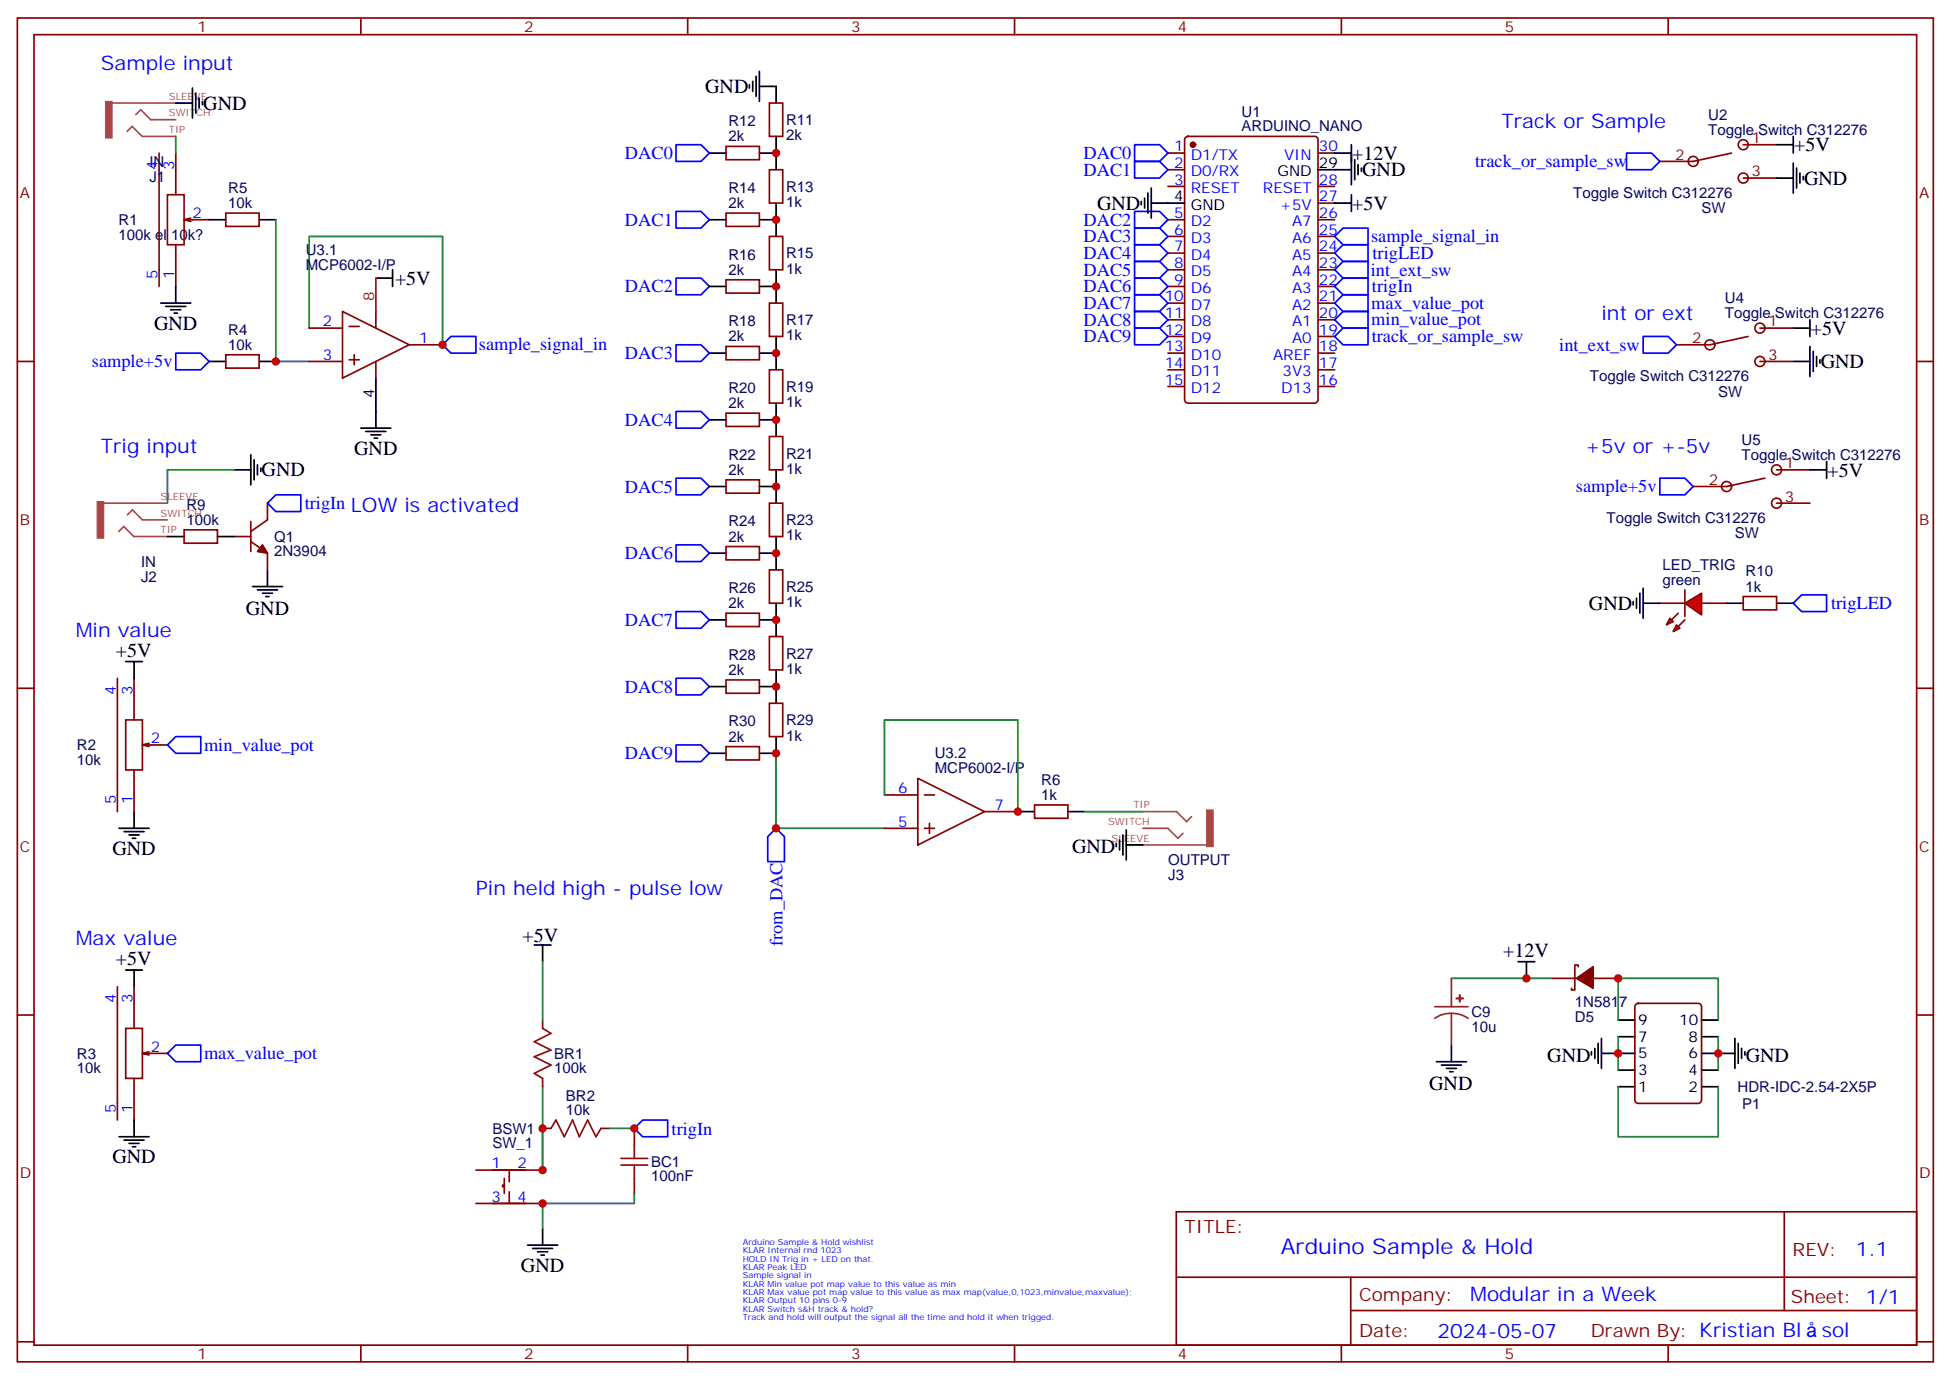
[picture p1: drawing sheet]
<svg xmlns="http://www.w3.org/2000/svg" width="413mm" height="292mm" viewBox="0 0 413 292" stroke-linecap="round" stroke-linejoin="round" font-family="sans-serif">
<g fill="none" stroke="#870000" stroke-width=".35">
<path d="M3.7 3.8h405.3v284.3h-405.3zM7.2 7.3h398.3v277.3h-398.3zM76.3 3.8v3.5M145.5 3.8v3.5M214.6 3.8v3.5M283.8 3.8v3.5M352.9 3.8v3.5M33.7 32.4v28.2M37.2 32.4v8.8M247.1 32.4h3.5M247.1 35.9h3.5M247.1 39.4h3.5"/>
<path d="M250.8 29.1l.5-.2h26.8a.71 .71 0 0 1 .7 .7v55a.76 .76 0 0 1-.7 .7h-26.8a.76 .76 0 0 1-.7-.7v-55zM278.8 32.4h3.6M278.8 39.4h3.6M35.4 41.2h3.5v10.6h-3.5zM37.2 51.8v8.8M40.4 46.1l-1.5 .4M44.2 46.5h-5.3l1.5 .3M247.1 46.5h3.5M247.1 50h3.5M247.1 53.6h3.5M247.1 57.1h3.5M278.8 46.5h3.6"/>
<path d="M278.8 50h3.6M278.8 53.6h3.6M278.8 57.1h3.6M278.8 43h3.6M3.7 76.5h3.5M247.1 60.6h3.5M247.1 64.1h3.5M247.1 67.7h3.5M247.1 71.2h3.5M247.1 74.7h3.5M247.1 78.2h3.5M278.8 60.6h3.6"/>
<path d="M278.8 64.1h3.6M278.8 67.7h3.6M278.8 71.2h3.6M278.8 74.7h3.6M278.8 78.2h3.6M405.5 76.5h3.5M247.1 81.8h3.5M278.8 81.8h3.6M3.7 145.6h3.5M405.5 145.6h3.5M3.7 214.8h3.5M328.2 207h5.3"/>
<path d="M333.9 204.5v-.3h-.7v5.3h-.7v-.4M337 207h5.3M346.1 212.5l.5-.2h12.7a.71 .71 0 0 1 .7 .7v19.8a.76 .76 0 0 1-.7 .7h-12.7a.76 .76 0 0 1-.7-.7v-19.8zM405.5 214.8h3.5M248.8 256.4h156.7v28.2h-156.7zM377.5 256.4v20.9M248.9 270.2h156.5M285.8 277.3h119.6M285.8 270.2v14.2M3.7 283.9h3.5M76.3 284.6v3.5M145.5 284.6v3.5"/>
<path d="M214.6 284.6v3.5M283.8 284.6v3.5M352.9 284.6v3.5M405.5 283.9h3.5"/>
</g>
<g fill="#870000" stroke="#870000" stroke-width=".35">
<path d="M333.5 207l3.5-2.5v4.6z"/>
<circle cx="252.4" cy="30.6" r=".53"/>
</g>
<g fill="none" stroke="#000" stroke-width=".35">
<path d="M278.8 35.9h3.6M247.1 43h3.5M34 64.1h6.4M35.1 64.8h4.2M36.1 65.5h2.1M36.8 66.3h.7M37.2 60.6v3.5M25.2 175.3h6.3M26.2 176h4.3M27.3 176.7h2.1M28 177.4h.7M28.4 171.7v3.6"/>
<path d="M321.2 203.5h3.5M322.9 203.5v3.5M338.8 219.7v6.4M342.3 219.4h3.6M342.3 215.8h3.6M360 219.4h3.5M360 215.8h3.5M367 219.7v6.4M303.9 224.6h6.3M304.9 225.4h4.3M306 226.1h2.1M306.7 226.8h.7"/>
<path d="M307.1 221.1v3.5M336.7 222.5v.7M337.4 221.8v2.1M338.1 220.8v4.2M338.8 222.9h7.1M342.3 229.9h3.6M342.3 226.4h3.6M360 229.9h3.5M360 226.4h3.5M360 222.9h7M367.7 220.8v4.2M368.4 221.8v2.1"/>
<path d="M369.1 222.5v.7"/>
</g>
<g fill="none" stroke="#00f" stroke-width=".35">
<path d="M240 30.6h5.3l1.8 1.8-1.8 1.7h-5.3zM240 34.1h5.3l1.8 1.8-1.8 1.8h-5.3zM240 44.7h5.3l1.8 1.8-1.8 1.8h-5.3zM240 48.3h5.3l1.8 1.7-1.8 1.8h-5.3zM240 51.8h5.3l1.8 1.8-1.8 1.7h-5.3zM240 55.3h5.3l1.8 1.8-1.8 1.7h-5.3zM240 58.8h5.3l1.8 1.8-1.8 1.8h-5.3zM282.4 53.6l1.7-1.8h5.3v3.5h-5.3zM240 62.4h5.3l1.8 1.7-1.8 1.8h-5.3zM240 65.9h5.3l1.8 1.8-1.8 1.7h-5.3zM240 69.4h5.3l1.8 1.8-1.8 1.8h-5.3zM282.4 67.7l1.7-1.8h5.3v3.5h-5.3z"/>
<path d="M282.4 64.1l1.7-1.7h5.3v3.5h-5.3z"/>
</g>
<path d="M37.2 28.9v3.5M307.1 207h21.1M342.3 215.8v-8.8h21.2v8.8M342.3 219.4v7M363.5 219.4v7M342.3 229.9v10.6h21.2v-10.6" fill="none" stroke="#008700" stroke-width=".35"/>
<path d="M303.5 213h7.1M307.1 214.4l-1.9 .3-1.7 .8M307.1 214.4l1.8 .3 1.7 .8M307.1 207v6M307.1 214.4v6.7" fill="none" stroke="#8c2424" stroke-width=".35"/>
<g fill="#8c2424" stroke="#8c2424" stroke-width=".35">
<path d="M308.1 211.2l1.4 .1z"/>
<path d="M308.8 210.5v1.4z"/>
</g>
<g fill="none" stroke="#a64a4a" stroke-width=".35">
<path d="M23.7 21.8h9.9M26.9 27.8l1.1-1.1 2.1 2.2h3.5M28.7 24.3l1.1-1.1 2.1 2.1h1.7M33.7 28.9h3.5M33.7 25.3h3.5M33.7 21.8h3.5M22 106.5h9.8M25.1 112.5l1.1-1.1 2.1 2.1h3.5M27 108.9l1-1 2.1 2.1h1.7M31.9 113.5h3.5M31.9 110h3.5M31.9 106.5h3.5"/>
<path d="M241.8 171.7h3.5M241.8 175.3h3.5M241.8 178.8h3.5M245.4 171.7h3.5l2.1 2.1 1.1-1M245.4 175.3h1.7l2.1 2.1 1.1-1.1M245.4 178.8h9.9"/>
</g>
<g fill="#a64a4a" stroke="#a64a4a" stroke-width=".21">
<path d="M255.3 171.4h1.4v7.7h-1.4z"/>
<path d="M22.3 21.4h1.4v7.8h-1.4z"/>
<path d="M20.5 106.1h1.5v7.8h-1.5z"/>
</g>
<g fill="#f00" stroke="#870000" stroke-width=".35">
<path d="M356.4 127.6l3.6-2.1v4.6z"/>
<path d="M356.4 124.8v5.7z"/>
</g>
<g fill="#870000" stroke="#870000" stroke-width=".35">
<path d="M356.4 131.2l-1.4 1.4z"/>
<path d="M355 129.8l-1.4 1.4z"/>
</g>
<g fill="#f00" stroke="#870000" stroke-width=".35">
<path d="M354.7 132.2l.7 .7-1.4 .7z"/>
<path d="M353.3 130.8l.7 .7-1.4 .7z"/>
</g>
<g fill="none" stroke="#870000" stroke-width=".35">
<path d="M153.6 31h7.1v2.8h-7.1zM162.8 21.8h2.8v7.1h-2.8zM162.8 35.9h2.8v7.1h-2.8zM366.3 32.4l-8.1 1.7h-7M368.8 37.7h7M368.8 30.6h7M47.8 45.1h7v2.8h-7zM153.6 45.1h7.1v2.8h-7.1zM153.6 59.2h7.1v2.8h-7.1zM162.8 50h2.8v7.1h-2.8zM47.8 75.1h7v2.8h-7zM65.4 76.5h7.1"/>
<path d="M65.4 69.4h7.1M72.5 65.9l14.1 7.1-14.1 7zM73.9 76.1h2.1M73.9 69.1h2.1M74.9 75.1v2.1M79.5 65.9v3.5M79.5 76.5v3.5M86.6 73h7M153.6 73.3h7.1v2.8h-7.1zM162.8 64.1h2.8v7.1h-2.8zM162.8 78.2h2.8v7.1h-2.8zM369.9 71.2l-8.2 1.8h-7"/>
<path d="M372.3 76.5h7.1M372.3 69.4h7.1M153.6 87.4h7.1v2.8h-7.1zM162.8 92.4h2.8v7h-2.8zM375.8 99.4h7.1M38.9 112.1h7.1v2.8h-7.1zM49.5 113.5h3.6M53.1 110.3v6.4M53.1 114.6l3.5 2.5v3.5M56.6 106.5v3.5l-3.5 2.5M153.6 101.5h7.1v2.9h-7.1zM153.6 115.6h7.1v2.9h-7.1z"/>
<path d="M162.8 106.5h2.8v7h-2.8zM373.4 101.2l-8.1 1.7h-7.1M375.8 106.5h7.1M153.6 129.8h7.1v2.8h-7.1zM162.8 120.6h2.8v7h-2.8zM162.8 134.7h2.8v7h-2.8zM351.2 127.6h5.2M360 127.6h5.3M368.8 126.2h7v2.8h-7zM24.8 143.5v28.2M26.6 152.3h3.5v10.6h-3.5zM28.4 143.5v8.8"/>
<path d="M31.5 157.3l-1.4 .3M35.4 157.6h-5.3l1.4 .4M153.6 143.9h7.1v2.8h-7.1zM153.6 158h7.1v2.8h-7.1zM162.8 148.8h2.8v7.1h-2.8zM28.4 162.9v8.8M187.1 168.2h7.1M187.1 175.3h7.1M194.2 164.7l14.1 7-14.1 7.1zM195.6 168.2h2.1M195.6 175.3h2.1M196.6 174.2v2.1"/>
<path d="M208.3 171.7h7M218.9 170.3h7v2.8h-7zM24.8 208.8v28.2M26.6 217.6h3.5v10.6h-3.5zM28.4 208.8v8.8M114.8 215.8v1.8M28.4 228.2v8.8M31.5 222.5l-1.4 .4M35.4 222.9h-5.3l1.4 .3M114.8 238.8h1.8M114.8 228.2v1.7M127.1 238.8h1.8"/>
<path d="M134.2 238.8v3.5M100.7 247.6h14.1M100.7 254.6h14.1M106.7 250.8h-.4v.3h.4M106.7 249.3v3.2M107.7 247.6v2.4M107.7 252.2v2.4M134.2 249.3v3.6"/>
<circle cx="358.2" cy="34.1" r="1.06"/>
<circle cx="368.8" cy="37.7" r="1.06"/>
<circle cx="368.8" cy="30.6" r="1.06"/>
<circle cx="361.7" cy="73" r="1.06"/>
<circle cx="372.3" cy="69.4" r="1.06"/>
<circle cx="372.3" cy="76.5" r="1.06"/>
<circle cx="375.8" cy="99.4" r="1.06"/>
<circle cx="365.3" cy="102.9" r="1.06"/>
<circle cx="375.8" cy="106.5" r="1.06"/>
</g>
<g fill="none" stroke="#00f" stroke-width=".35">
<path d="M143 30.6h5.3l1.8 1.8-1.8 1.7h-5.3zM344.1 32.4h5.3l1.8 1.7-1.8 1.8h-5.3zM143 58.8h5.3l1.8 1.8-1.8 1.8h-5.3zM143 44.7h5.3l1.8 1.8-1.8 1.8h-5.3zM282.4 57.1l1.7-1.8h5.3v3.5h-5.3zM282.4 50l1.7-1.7h5.3v3.5h-5.3zM37.2 74.7h5.3l1.7 1.8-1.7 1.7h-5.3zM93.6 73l1.8-1.8h5.3v3.5h-5.3zM143 73h5.3l1.8 1.7-1.8 1.8h-5.3zM282.4 60.6l1.7-1.8h5.3v3.6h-5.3zM282.4 71.2l1.7-1.8h5.3v3.6h-5.3zM347.6 71.2h5.3l1.8 1.8-1.8 1.7h-5.3z"/>
<path d="M143 87.1h5.3l1.8 1.7-1.8 1.8h-5.3zM56.6 106.5l1.7-1.8h5.3v3.5h-5.3zM143 115.3h5.3l1.8 1.8-1.8 1.7h-5.3zM143 101.2h5.3l1.8 1.7-1.8 1.8h-5.3zM351.2 101.2h5.2l1.8 1.7-1.8 1.8h-5.2zM143 129.4h5.3l1.8 1.8-1.8 1.7h-5.3zM379.4 127.6l1.7-1.7h5.3v3.5h-5.3zM35.4 157.6l1.8-1.7h5.3v3.5h-5.3zM143 157.6h5.3l1.8 1.8-1.8 1.7h-5.3zM143 143.5h5.3l1.8 1.8-1.8 1.7h-5.3zM162.4 177l1.8-1.7 1.7 1.7v5.3h-3.5zM35.4 222.9l1.8-1.8h5.3v3.5h-5.3z"/>
<path d="M134.2 238.8l1.8-1.8h5.3v3.5h-5.3z"/>
</g>
<g fill="none" stroke="#000" stroke-width=".35">
<path d="M40.7 18.6v6.4M41.4 19.7v4.2M158.5 17.9v.7M159.2 17.2v2.1M159.9 16.2v4.2M160.7 18.3h3.5v3.5M160.7 15.1v6.3M37.2 21.8h3.5M42.1 20.7v2.2M42.8 21.4v.8M150.1 32.4h3.5M160.7 32.4h3.5"/>
<path d="M164.2 28.9v7M243.6 39.8v6.3M282.4 32.4h3.5M282.4 35.9h3.5M285.9 30.6v8.5M286.6 33.8v4.2M287.3 34.9v2.1M288 35.6v.7M375.8 30.6h3.6M375.8 37.7h3.6M379.4 28.9v3.5M379.4 34.5v6.4"/>
<path d="M380.1 35.6v4.2M380.8 36.6v2.1M381.5 37.3v.7M44.2 46.5h3.6M54.8 46.5h3.5M79.5 58.8h3.5M83 57.1v3.5M150.1 46.5h3.5M160.7 46.5h3.5M164.2 43v7M164.2 57.1v7M241.4 42.6v.7"/>
<path d="M242.1 41.9v2.1M242.9 40.9v4.2M243.6 43h3.5M282.4 43h3.5M285.9 41.2v3.5M44.2 76.5h3.6M54.8 76.5h3.5M150.1 60.6h3.5M150.1 74.7h3.5M160.7 60.6h3.5M160.7 74.7h3.5M164.2 71.2v7"/>
<path d="M379.4 76.5h3.5M379.4 69.4h3.5M382.9 67.7v3.5M382.9 73.3v6.4M383.6 74.4v4.2M384.3 75.4v2.1M385 76.1v.7M49.5 99.4h3.6M53.1 96.2v6.4M53.8 97.3v4.2M54.5 98.4v2.1M55.2 99.1v.7"/>
<path d="M76.3 90.6h6.4M77.4 91.3h4.2M78.5 92h2.1M79.2 92.7h.7M79.5 80v10.6M150.1 88.8h3.5M160.7 88.8h3.5M164.2 85.3v7.1M164.2 99.4v7.1M382.9 99.4h3.5M386.4 97.6v3.6M35.4 113.5h3.5"/>
<path d="M46 113.5h3.5M150.1 102.9h3.5M150.1 117.1h3.5M160.7 102.9h3.5M160.7 117.1h3.5M164.2 113.5v7.1M26.6 140h3.5M28.4 140v3.5M53.4 124.1h6.4M54.5 124.8h4.2M55.5 125.5h2.1M56.2 126.2h.7"/>
<path d="M56.6 120.6v3.5M150.1 131.2h3.5M160.7 131.2h3.5M164.2 127.6v7.1M345.5 127.3v.7M346.2 126.6v2.1M346.9 125.5v4.3M347.6 127.6h3.6M347.6 124.5v6.3M365.3 127.6h3.5M375.8 127.6h3.6M150.1 145.3h3.5"/>
<path d="M150.1 159.4h3.5M160.7 145.3h3.5M164.2 141.7v7.1M164.2 155.9v3.5h-3.5M215.3 171.7h3.6M225.9 171.7h3.5M236.1 178.4v.7M236.9 177.7v2.1M237.6 176.7v4.2M238.3 178.8h3.5M238.3 175.6v6.4M113 200h3.6"/>
<path d="M114.8 200v3.5M26.6 205.2h3.5M28.4 205.2v3.6M28.4 237v3.5M25.2 240.5h6.3M26.2 241.2h4.3M27.3 241.9h2.1M28 242.6h.7M114.8 259.9v3.6M111.6 263.5h6.4M112.7 264.2h4.2M113.7 264.9h2.2"/>
<path d="M114.4 265.6h.7"/>
</g>
<path d="M55.5 115.3l1.1 1.8-2.1-.4z" fill="#870000" stroke="#870000" stroke-width=".35"/>
<path d="M58.3 46.5v30h7.1M65.4 69.4v-19.4h28.2v23M49.5 99.4h-14.1v7.1M164.2 159.4v15.9h22.9M187.1 168.2v-15.9h28.2v19.4M229.4 171.7h12.4M114.8 203.5v12.3M114.8 229.9v17.7M128.9 238.8h5.3M134.2 252.9v1.7h-19.4v5.3" fill="none" stroke="#008700" stroke-width=".35"/>
<path d="M114.8 217.6l1.8 1.1-3.6 1.7 3.6 1.8-3.6 1.4 3.6 1.8-3.6 1.7 1.8 1.1M116.6 238.8l1-1.8 1.8 3.5 1.7-3.5 1.5 3.5 1.7-3.5 1.8 3.5 1-1.7M131.4 246.5h5.6M131.4 245.1h5.6M134.2 242.3v2.8M134.2 246.5v2.8" fill="none" stroke="#a10000" stroke-width=".35"/>
<path d="M79.5 58.8v7.1" fill="none" stroke="#f00" stroke-width=".35"/>
<g fill="#c00">
<circle cx="363.5" cy="222.9" r=".88"/>
<circle cx="342.3" cy="222.9" r=".88"/>
<circle cx="342.3" cy="207" r=".88"/>
<circle cx="322.9" cy="207" r=".88"/>
<circle cx="164.2" cy="32.4" r=".88"/>
<circle cx="164.2" cy="46.5" r=".88"/>
<circle cx="164.2" cy="60.6" r=".88"/>
<circle cx="164.2" cy="74.7" r=".88"/>
<circle cx="164.2" cy="88.8" r=".88"/>
<circle cx="164.2" cy="102.9" r=".88"/>
<circle cx="164.2" cy="117.1" r=".88"/>
<circle cx="164.2" cy="131.2" r=".88"/>
<circle cx="164.2" cy="145.3" r=".88"/>
<circle cx="164.2" cy="159.4" r=".88"/>
<circle cx="114.8" cy="238.8" r=".88"/>
<circle cx="114.8" cy="247.6" r=".88"/>
<circle cx="114.8" cy="254.6" r=".88"/>
<circle cx="134.2" cy="238.8" r=".88"/>
<circle cx="58.3" cy="76.5" r=".88"/>
<circle cx="93.6" cy="73" r=".88"/>
<circle cx="164.2" cy="175.3" r=".88"/>
<circle cx="215.3" cy="171.7" r=".88"/>
</g>
<text font-size="4.6" fill="#00f" x="270.9" y="265.4">Arduino Sample &amp; Hold</text>
<g font-size="4.2" fill="#00f">
<text x="21.3" y="14.7">Sample input</text>
<text x="317.6" y="27.1">Track or Sample</text>
<text x="338.8" y="67.7">int or ext</text>
<text x="21.3" y="95.9">Trig input</text>
<text x="335.3" y="95.9">+5v or +-5v</text>
<text x="16" y="134.7">Min value</text>
<text x="100.7" y="189.4">Pin held high - pulse low</text>
<text x="16" y="200">Max value</text>
<text x="392.6" y="265.7">1.1</text>
<text x="311" y="275.2">Modular in a Week</text>
<text x="304.1" y="283">2024-05-07</text>
<text x="385.4" y="282.9">sol</text>
</g>
<g font-size="4.2">
<text x="43" y="23.2">GND</text>
<text x="149.2" y="19.7">GND</text>
<text x="286.1" y="33.8">+12V</text>
<text x="379.6" y="32">+5V</text>
<text x="288.2" y="37.3">GND</text>
<text x="381.7" y="39.1">GND</text>
<text x="232.1" y="44.4">GND</text>
<text x="286.1" y="44.4">+5V</text>
<text x="83.6" y="60.3">+5V</text>
<text x="32.6" y="69.8">GND</text>
<text x="383.1" y="70.8">+5V</text>
<text x="385.2" y="77.9">GND</text>
<text x="55.4" y="100.8">GND</text>
<text x="74.9" y="96.2">GND</text>
<text x="386.6" y="100.8">+5V</text>
<text x="52" y="130.2">GND</text>
<text x="336.2" y="129">GND</text>
<text x="24.5" y="138.9">+5V</text>
<text x="23.8" y="180.9">GND</text>
<text x="226.8" y="180.5">GND</text>
<text x="110.6" y="199.2">+5V</text>
<text x="318" y="202.4">+12V</text>
<text x="24.5" y="204.2">+5V</text>
<text x="327.3" y="224.7">GND</text>
<text x="369.3" y="224.7">GND</text>
<text x="302.4" y="230.7">GND</text>
<text x="23.8" y="246.2">GND</text>
<text x="110.2" y="269.1">GND</text>
</g>
<g font-size="3.9" fill="#00f">
<text x="132.2" y="33.6">DAC0</text>
<text x="229.2" y="33.6">DAC0</text>
<text x="312.1" y="35.4">track_or_sample_sw</text>
<text x="229.2" y="37.2">DAC1</text>
<text x="132.2" y="47.8">DAC1</text>
<text x="229.2" y="47.8">DAC2</text>
<text x="229.2" y="51.3">DAC3</text>
<text x="290.1" y="51.2">sample_signal_in</text>
<text x="229.2" y="54.8">DAC4</text>
<text x="229.2" y="58.3">DAC5</text>
<text x="290" y="58.3">int_ext_sw</text>
<text x="290.4" y="54.9">trigLED</text>
<text x="132.2" y="61.9">DAC2</text>
<text x="229.2" y="61.9">DAC6</text>
<text x="229.2" y="65.4">DAC7</text>
<text x="290.1" y="65.3">max_value_pot</text>
<text x="290.2" y="61.8">trigIn</text>
<text x="229.2" y="68.9">DAC8</text>
<text x="290.1" y="68.9">min_value_pot</text>
<text x="19.4" y="77.7">sample+5v</text>
<text x="101.3" y="74.2">sample_signal_in</text>
<text x="132.2" y="76">DAC3</text>
<text x="229.2" y="72.5">DAC9</text>
<text x="290.2" y="72.4">track_or_sample_sw</text>
<text x="329.9" y="74.2">int_ext_sw</text>
<text x="132.2" y="90.1">DAC4</text>
<text x="64.5" y="107.7">trigIn LOW is activated</text>
<text x="132.2" y="104.2">DAC5</text>
<text x="333.4" y="104.2">sample+5v</text>
<text x="132.2" y="118.3">DAC6</text>
<text x="387.4" y="128.9">trigLED</text>
<text x="132.2" y="132.4">DAC7</text>
<text x="132.2" y="146.5">DAC8</text>
<text x="43.2" y="158.8">min_value_pot</text>
<text x="132.2" y="160.7">DAC9</text>
<text x="165.5" y="200.2" transform="rotate(-90 165.5 200.2)">from_DAC</text>
<text x="43.2" y="224.1">max_value_pot</text>
<text x="142.1" y="240.1">trigIn</text>
</g>
<g font-size="3.9" fill="#800">
<text x="250.6" y="261">TITLE:</text>
<text x="379.2" y="265.7">REV:</text>
<text x="287.5" y="275.2">Company:</text>
<text x="378.9" y="275.8">Sheet: 1/1</text>
<text x="287.5" y="282.9">Date:</text>
<text x="336.6" y="282.9">Drawn By: Kristian Bl</text>
</g>
<g font-size="3.2" fill="#800">
<text x="41.8" y="6.8">1</text>
<text x="110.9" y="6.8">2</text>
<text x="180.1" y="6.8">3</text>
<text x="249.2" y="6.8">4</text>
<text x="318.3" y="6.8">5</text>
<text x="354.4" y="33.8">2</text>
<text x="370.6" y="30.3">1</text>
<text x="4.2" y="41.9">A</text>
<text x="370.6" y="37.3">3</text>
<text x="406" y="41.9">A</text>
<text x="374.1" y="69.1">1</text>
<text x="358" y="72.6">2</text>
<text x="374.1" y="76.1">3</text>
<text x="377.6" y="99.1">1</text>
<text x="361.5" y="102.6">2</text>
<text x="377.6" y="106.1">3</text>
<text x="4.2" y="111.1">B</text>
<text x="406" y="111.1">B</text>
<text x="4.2" y="180.2">C</text>
<text x="406" y="180.2">C</text>
<text x="4.2" y="249.3">D</text>
<text x="406" y="249.3">D</text>
<text x="41.8" y="287.6">1</text>
<text x="110.9" y="287.6">2</text>
<text x="180.1" y="287.6">3</text>
<text x="249.2" y="287.6">4</text>
<text x="318.3" y="287.6">5</text>
</g>
<g font-size="3.2" fill="#000080">
<text x="154.1" y="29.9">2k</text>
<text x="154.1" y="26.7">R12</text>
<text x="166.3" y="29.7">2k</text>
<text x="166.3" y="26.5">R11</text>
<text x="262.7" y="27.8">ARDUINO_NANO</text>
<text x="262.7" y="24.7">U1</text>
<text x="361.4" y="28.5">Toggle Switch C312276</text>
<text x="361.4" y="25.3">U2</text>
<text x="31.6" y="35.3">IN</text>
<text x="31.6" y="38.4">J1</text>
<text x="48.3" y="40.8">R5</text>
<text x="154.1" y="40.8">R14</text>
<text x="166.3" y="40.6">R13</text>
<text x="332.8" y="41.9">Toggle Switch C312276</text>
<text x="25.1" y="47.6">R1</text>
<text x="48.3" y="44">10k</text>
<text x="154.1" y="44">2k</text>
<text x="166.3" y="43.8">1k</text>
<text x="359.9" y="45.1">SW</text>
<text x="25.1" y="50.7">100k el 10k?</text>
<text x="64.7" y="53.9">U3.1</text>
<text x="64.7" y="57.1">MCP6002-I/P</text>
<text x="154.1" y="58.1">2k</text>
<text x="154.1" y="54.9">R16</text>
<text x="166.3" y="57.9">1k</text>
<text x="166.3" y="54.7">R15</text>
<text x="364.9" y="64.1">U4</text>
<text x="48.3" y="70.8">R4</text>
<text x="154.1" y="69">R18</text>
<text x="166.3" y="68.8">R17</text>
<text x="364.9" y="67.3">Toggle Switch C312276</text>
<text x="48.3" y="74">10k</text>
<text x="154.1" y="72.2">2k</text>
<text x="166.3" y="72">1k</text>
<text x="154.1" y="83.1">R20</text>
<text x="166.3" y="82.9">R19</text>
<text x="336.4" y="80.7">Toggle Switch C312276</text>
<text x="363.5" y="83.9">SW</text>
<text x="154.1" y="86.4">2k</text>
<text x="166.3" y="86.1">1k</text>
<text x="368.5" y="94.1">U5</text>
<text x="154.1" y="100.5">2k</text>
<text x="154.1" y="97.2">R22</text>
<text x="166.3" y="100.2">1k</text>
<text x="166.3" y="97">R21</text>
<text x="368.5" y="97.3">Toggle Switch C312276</text>
<text x="39.5" y="107.8">R9</text>
<text x="39.5" y="111.1">100k</text>
<text x="154.1" y="111.4">R24</text>
<text x="166.3" y="111.1">R23</text>
<text x="339.9" y="110.7">Toggle Switch C312276</text>
<text x="367" y="113.9">SW</text>
<text x="29.9" y="120">IN</text>
<text x="58" y="117.6">2N3904</text>
<text x="58" y="114.7">Q1</text>
<text x="154.1" y="114.6">2k</text>
<text x="166.3" y="114.4">1k</text>
<text x="29.9" y="123.1">J2</text>
<text x="154.1" y="125.5">R26</text>
<text x="166.3" y="125.2">R25</text>
<text x="351.7" y="123.8">green</text>
<text x="351.7" y="120.6">LED_TRIG</text>
<text x="369.3" y="125.2">1k</text>
<text x="369.3" y="121.9">R10</text>
<text x="154.1" y="128.7">2k</text>
<text x="166.3" y="128.5">1k</text>
<text x="154.1" y="142.8">2k</text>
<text x="154.1" y="139.6">R28</text>
<text x="166.3" y="142.6">1k</text>
<text x="166.3" y="139.4">R27</text>
<text x="154.1" y="153.7">R30</text>
<text x="166.3" y="153.5">R29</text>
<text x="16.3" y="161.9">10k</text>
<text x="16.3" y="158.7">R2</text>
<text x="154.1" y="156.9">2k</text>
<text x="166.3" y="156.7">1k</text>
<text x="197.7" y="160.4">U3.2</text>
<text x="197.7" y="163.6">MCP6002-I/P</text>
<text x="220.3" y="166.1">R6</text>
<text x="220.3" y="169.3">1k</text>
<text x="247.1" y="183">OUTPUT</text>
<text x="247.1" y="186.2">J3</text>
<text x="311.3" y="215.2">C9</text>
<text x="333.2" y="213">1N5817</text>
<text x="311.3" y="218.4">10u</text>
<text x="333.2" y="216.2">D5</text>
<text x="16.3" y="227.1">10k</text>
<text x="16.3" y="224">R3</text>
<text x="117.3" y="227">100k</text>
<text x="117.3" y="224.1">BR1</text>
<text x="119.7" y="233">BR2</text>
<text x="367.6" y="231.1">HDR-IDC-2.54-2X5P</text>
<text x="104.2" y="239.9">BSW1</text>
<text x="119.7" y="235.9">10k</text>
<text x="368.5" y="234.6">P1</text>
<text x="104.2" y="242.9">SW_1</text>
<text x="137.7" y="249.9">100nF</text>
<text x="137.7" y="247">BC1</text>
</g>
<g font-size="3.2" fill="#00f">
<text x="33.3" y="35.9" transform="rotate(-90 33.3 35.9)">4</text>
<text x="36.8" y="35.9" transform="rotate(-90 36.8 35.9)">3</text>
<text x="248.4" y="32">1</text>
<text x="248.4" y="35.6">2</text>
<text x="251.9" y="33.8">D1/TX</text>
<text x="271.7" y="33.8">VIN</text>
<text x="279" y="32">30</text>
<text x="248.4" y="39.1">3</text>
<text x="251.9" y="37.3">D0/RX</text>
<text x="251.9" y="40.9">RESET</text>
<text x="267.2" y="40.9">RESET</text>
<text x="279" y="39.1">28</text>
<text x="40.7" y="46.1">2</text>
<text x="248.4" y="46.1">5</text>
<text x="251.9" y="47.9">D2</text>
<text x="270.7" y="44.4">+5V</text>
<text x="273.3" y="47.9">A7</text>
<text x="279" y="46.1">26</text>
<text x="279" y="42.6">27</text>
<text x="248.4" y="49.7">6</text>
<text x="248.4" y="53.2">7</text>
<text x="251.9" y="51.4">D3</text>
<text x="273.3" y="51.4">A6</text>
<text x="279" y="53.2">24</text>
<text x="279" y="49.7">25</text>
<text x="33.3" y="59.1" transform="rotate(-90 33.3 59.1)">5</text>
<text x="36.8" y="59.1" transform="rotate(-90 36.8 59.1)">1</text>
<text x="248.4" y="56.7">8</text>
<text x="251.9" y="55">D4</text>
<text x="251.9" y="58.5">D5</text>
<text x="273.3" y="58.5">A4</text>
<text x="273.3" y="55">A5</text>
<text x="279" y="56.7">23</text>
<text x="246.4" y="63.8">10</text>
<text x="248.4" y="60.3">9</text>
<text x="251.9" y="62">D6</text>
<text x="251.9" y="65.5">D7</text>
<text x="273.3" y="65.5">A2</text>
<text x="273.3" y="62">A3</text>
<text x="279" y="63.8">21</text>
<text x="279" y="60.3">22</text>
<text x="68.3" y="69.1">2</text>
<text x="246.4" y="67.3">11</text>
<text x="246.4" y="70.8">12</text>
<text x="251.9" y="69.1">D8</text>
<text x="273.3" y="69.1">A1</text>
<text x="279" y="70.8">19</text>
<text x="279" y="67.3">20</text>
<text x="68.3" y="76.1">3</text>
<text x="88.7" y="72.6">1</text>
<text x="246.4" y="74.4">13</text>
<text x="246.4" y="77.9">14</text>
<text x="251.9" y="72.6">D9</text>
<text x="251.9" y="76.1">D10</text>
<text x="269.3" y="76.1">AREF</text>
<text x="273.3" y="72.6">A0</text>
<text x="279" y="77.9">17</text>
<text x="279" y="74.4">18</text>
<text x="246.4" y="81.4">15</text>
<text x="251.9" y="79.7">D11</text>
<text x="251.9" y="83.2">D12</text>
<text x="271.1" y="83.2">D13</text>
<text x="271.3" y="79.7">3V3</text>
<text x="279" y="81.4">16</text>
<text x="24.5" y="147" transform="rotate(-90 24.5 147)">4</text>
<text x="28" y="147" transform="rotate(-90 28 147)">3</text>
<text x="31.9" y="157.3">2</text>
<text x="190" y="167.9">6</text>
<text x="24.5" y="170.2" transform="rotate(-90 24.5 170.2)">5</text>
<text x="28" y="170.2" transform="rotate(-90 28 170.2)">1</text>
<text x="210.4" y="171.4">7</text>
<text x="190" y="174.9">5</text>
<text x="24.5" y="212.3" transform="rotate(-90 24.5 212.3)">4</text>
<text x="28" y="212.3" transform="rotate(-90 28 212.3)">3</text>
<text x="31.9" y="222.5">2</text>
<text x="24.5" y="235.5" transform="rotate(-90 24.5 235.5)">5</text>
<text x="28" y="235.5" transform="rotate(-90 28 235.5)">1</text>
<text x="104" y="247.2">1</text>
<text x="109.5" y="247.2">2</text>
<text x="104" y="254.3">3</text>
<text x="109.5" y="254.3">4</text>
</g>
<g font-size="3.2">
<text x="279" y="35.6">29</text>
<text x="270.2" y="37.3">GND</text>
<text x="248.4" y="42.6">4</text>
<text x="251.9" y="44.4">GND</text>
<text x="79.2" y="84.1" transform="rotate(-90 79.2 84.1)">4</text>
<text x="346.6" y="220.4">7</text>
<text x="346.6" y="216.9">9</text>
<text x="355.2" y="216.9">10</text>
<text x="357.3" y="220.4">8</text>
<text x="346.6" y="227.5">3</text>
<text x="346.6" y="223.9">5</text>
<text x="357.3" y="227.5">4</text>
<text x="357.3" y="223.9">6</text>
<text x="346.6" y="231">1</text>
<text x="357.3" y="231">2</text>
</g>
<text font-size="3.2" fill="#f00" x="79.2" y="63.8" transform="rotate(-90 79.2 63.8)">8</text>
<g font-size="2.1" fill="#a54b4b">
<text x="35.7" y="21.1">SLEEVE</text>
<text x="35.7" y="28.2">TIP</text>
<text x="35.7" y="24.6">SWITCH</text>
<text x="34" y="105.8">SLEEVE</text>
<text x="34" y="112.8">TIP</text>
<text x="34" y="109.3">SWITCH</text>
<text x="239.8" y="171">TIP</text>
<text x="234.4" y="174.6">SWITCH</text>
<text x="235.2" y="178.1">SLEEVE</text>
</g>
<g font-size="1.8" fill="#00f">
<text x="157.1" y="263.5">Arduino Sample &amp; Hold wishlist</text>
<text x="157.1" y="265.2">KLAR Internal rnd 1023</text>
<text x="157.1" y="267">HOLD IN Trig in + LED on that.</text>
<text x="157.1" y="268.7">KLAR Peak LED</text>
<text x="157.1" y="270.5">Sample signal in</text>
<text x="157.1" y="272.3">KLAR Min value pot map value to this value as min</text>
<text x="157.1" y="274">KLAR Max value pot map value to this value as max map(value,0,1023,minvalue,maxvalue);</text>
<text x="157.1" y="275.8">KLAR Output 10 pins 0-9</text>
<text x="157.1" y="277.6">KLAR Switch s&amp;H track &amp; hold?</text>
<text x="157.1" y="279.3">Track and hold will output the signal all the time and hold it when trigged.</text>
</g>
</svg>
